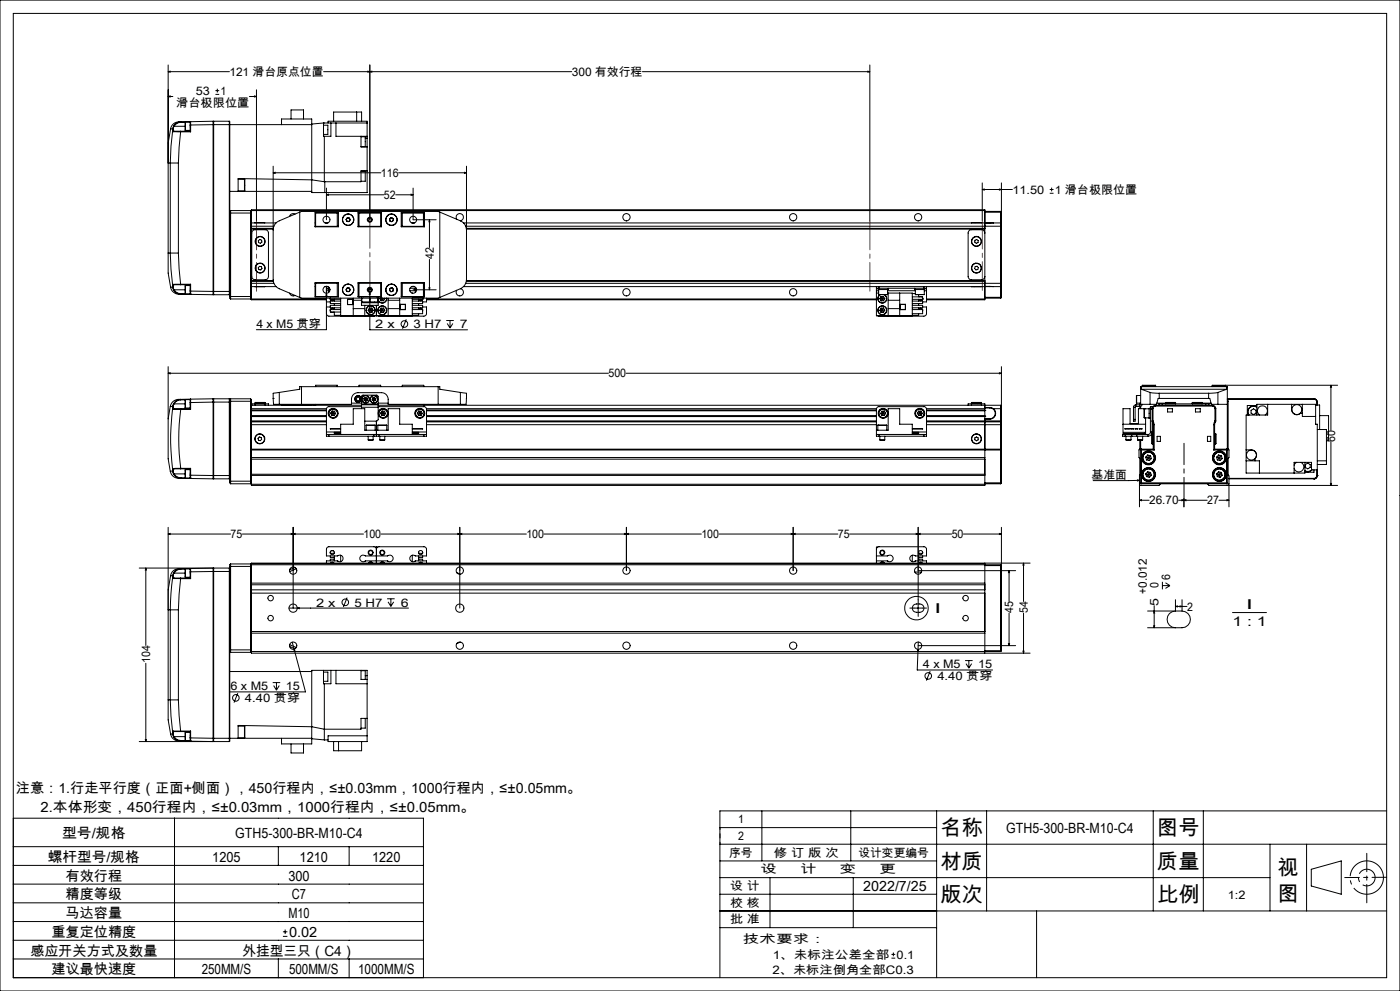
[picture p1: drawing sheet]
<svg xmlns="http://www.w3.org/2000/svg" width="420mm" height="297mm" viewBox="0 0 420 297" stroke-linecap="round" stroke-linejoin="round" font-family="sans-serif">
<g fill="none" stroke="#000" stroke-width=".3">
<path d="M0 0h420v297h-420zM4 4h412v289h-412zM50.4 19.5v56.3M110.9 19.5v46.4M260.9 19.5v46.8M50.4 21.5l.6-.2v.3zM50.4 28.9l.6-.2v.4zM50.4 21.5h18.4M50.4 28.9h1.5M51.2 38.6l-.8 4.3v6h.7M51.2 38.6l.6 .1M51.8 39.2l-.5 4.6-.2 5.1"/>
<path d="M51.8 39.2l.3 .3M51.8 38.7v.5M51.9 39.1l.3 .2M51.9 39.1l-.1 .1M51.9 38.6v.5M51.9 38.6l-.1 .1M52.1 39.5h2.1M52.1 37.8l-.3 .9M52.1 37.8h.1M52.2 39.3h2M52.2 39.3l-.1 .2M52.2 37.8l-.3 .8"/>
<path d="M52.2 37.8h3.3M54.2 39.5l-.7 9.4M54.2 39.5h3M54.2 36.5h-.2a2.61 2.61 0 0 0-2.8 2.1M54.2 39.3v.2M54.2 36.5l-1.2 .4-.9 .9M54.2 36.5v.2M54.2 36.7l-.8 .1-1.2 1M54.2 39.3h2.8M54.2 36.7h1.4M55.6 36.6v2.5M55.6 36.6h1.4"/>
<path d="M55.6 39.1h1.4M57 37.5h.2M57 36.6v.9M57 39.3l.2 .2M57 37.5v1.8M57 36.6h.1M57.2 36.5v1M57.2 36.5l6.7-.2v1.1M57.2 36.5l-.2 .1M57.2 37.5v2M57.2 36.5h-3M63.9 37.4v49.9"/>
<path d="M63.9 37.4l-6.7 .1M63.9 37.4h29.6M64.1 36.3v52M64.1 36.3h4.7M64.1 36.3l-.2 .2M64.6 28.3h1.2M64.6 27.2h1.2M65.2 26.6v1.1M68.8 36.3v52M68.8 36.3l.1 51M74.8 28.9h2.1M76.3 28.7l.6 .2-.6 .2z"/>
<path d="M76.9 26.9v39.4M84.5 37.4v-1.7h9v22h16.6v-13.7M87.3 35.7v-2.8h3.8v2.8M97 37.5h1.4v2.8h-1.4M97 36.9v3.9h2.3v-3.9M97 36.9h13.1M97 36.9l-3.5 .3M97.1 21.5h74.4M98.4 36.9v-.6h11.7v5.1M100.1 36.3v-2.7h8.4v2.7M100.8 36.9v3.9h9.3M107 33.6v2.7"/>
<path d="M110.3 21.3l.6 .2-.6 .1zM110.9 21.5l.6-.2v.3zM192.7 21.5h68.2M260.3 21.3l.6 .2-.6 .1zM51.1 48.9h2.4M51.1 48.9v26.9M53.5 48.9v26.9M68.9 57.4h24.6M71.4 57.2h1.9M71.4 53.7h1.9M73.3 53.7v3.5M82 51.8l.6-.2v.4z"/>
<path d="M82 49.8v33.9a3 3 0 0 0 1.8 2.8l6.1 2.6M82 51.8h32.3M97.3 40.8v13.7M97.3 54.5l-3.8-.6-22.1-.4v3.9M97.4 54.5v3.2M97.9 58.4l.6-.2v.3zM97.9 56.4v9.5M97.9 58.4h17.2M108.3 41h1.3v3M108.3 51.3h1.3v3h-1.3M108.3 40.8v3.2h1.8M109.6 41.4h.5"/>
<path d="M110.1 41.4v2.6M110.1 51.2h-1.8v3.3h-11M118.7 58.4h5.2M119.6 51.8h20.3M123.3 58.2l.6 .2-.6 .1zM123.9 56.4v9.5h6.9M139.3 51.6l.6 .2-.6 .2zM139.9 49.8v34.5a2.98 2.98 0 0 1-1.8 2.2l-6.2 2.6M294.7 56.8l.6-.1v.3zM294.7 56.8h9M294.7 54.8v11.2M299.8 56.7l.6 .1-.6 .2z"/>
<path d="M300.4 54.8v12.3M314.9 57.9h1.2M314.9 56.8h1.2M315.5 56.2v1.2M50.4 75.8v6l.8 4.3M50.4 75.8h.7M51.1 75.8l.7 9.7M51.1 75.8h2.4M53.5 75.8l.7 9.4M68.9 63.8h6.5M69.2 63.1v26.5M69.2 63.1h6"/>
<path d="M69.2 63.1l-.3 .3M75.2 63.1v26.5M75.2 63.1l.2 .3M75.4 63.1v-.2h220.1v.2M75.4 63.4v.4M75.4 63.1v.3M75.4 63.8v25.1M75.4 66.8h7.4M75.4 68.5h6.6M75.4 68.6h6.6M75.4 63.1h220.1M75.4 67.8h6.8"/>
<path d="M75.4 68.4h6.6M75.7 69.3l.6-.4h3.3a.96 .96 0 0 1 .9 .9v13.1a.96 .96 0 0 1-.9 1h-3a1.02 1.02 0 0 1-1.1-1v-13.1zM76.4 66.8h3M77.5 72.1l.5-.3 .5 .2 .1 .6-.5 .3-.5-.2zM77.8 79.8l.6 .1 .2 .5-.4 .5-.5-.1-.2-.5zM88.5 64.2a1.12 1.12 0 0 0-1.6 .7M89.9 63.6l-6.1 2.6a2.94 2.94 0 0 0-1.8 2.7M89.9 63.6v25.5M89.9 63.6l.6-.2h40.9l.5 .2M94.5 66.8h.2M94.5 63.7h7v4.3h-7zM94.5 67.8h7"/>
<path d="M97.5 66.8h.9M101.2 63.8v4M101.5 63.8h-6.8v4.2M103.9 65.8l.2 .5M104.1 66.3l.6 .1M104.2 65.3l-.3 .5M104.2 65.3l.5 .1M104.7 65.4l.3 .5M105 65.9l-.3 .5M107.4 63.7h7v4.3h-7zM107.4 67.8h7M107.4 63.8h7"/>
<path d="M107.7 63.8v4M107.8 63.7l.1 .1M114.2 63.8v4M116.9 65.6l.1 .6M117 66.2l.5 .2M117.3 65.3l.6 .2M117.3 65.3l-.4 .3M117.9 65.5l.1 .5M118 66l-.5 .4M120.4 63.8h6.8v4.2M120.4 63.7h7v4.3h-7zM120.7 63.8v4"/>
<path d="M123.5 66.8h.9M127 63.8v4M127.2 66.8h.2M127.4 67.8h-7M128.8 65.9v8.3M128.8 77.7v9.2M128.8 65.9l.2 .6h-.3zM131.9 63.6v25.5M131.9 63.6l6.2 2.6M137 65.7a1.09 1.09 0 0 1 .4-1.6 1.09 1.09 0 0 1 1.6 .7 1.09 1.09 0 0 1-.9 1.4M138.1 66.2a2.94 2.94 0 0 1 1.8 2.7M139 66.8h157.9"/>
<path d="M139.7 67.8h160.5M139.9 68.5h155.6M139.9 68.6h155.6M139.9 68.4h155.6M291.4 66.8h3M292.5 72l.5-.2 .5 .3-.1 .6-.5 .2-.5-.3zM292.6 79.9l.5-.1 .4 .4-.2 .6-.5 .1-.4-.4zM295.5 69.8a1.02 1.02 0 0 0-1.1-.9h-3a.96 .96 0 0 0-1 .9v13.1a.96 .96 0 0 0 1 1h3a1.02 1.02 0 0 0 1.1-1M295.5 66.8v1M295.5 63.1v3.7M295.5 67.8v17.1M295.5 63.4h4.7"/>
<path d="M295.5 63.6h4.7M296.9 66.8h1.1M296.9 66.8h.1M298 66.8h-1.1M298 66.8h2.2M300.2 66.8v1M300.2 66.8l.2 .3M300.2 67.8h.2M300.2 63.4v.2M300.2 63.4l.2 .1-.2 .1M300.2 63.6v3.2M300.2 67.8v17.1"/>
<path d="M300.4 67.1v.7M300.4 67.8v17.1M51.2 86.1a2.69 2.69 0 0 0 3 2.1M51.8 85.5l.1 .1M51.8 85.5v.5M51.8 86l.1 .1M51.8 86l.3 .9M51.8 86l-.6 .1M51.9 86.1l.3 .8M51.9 85.6v.5M52.1 85.2l-.3 .3M52.1 85.2l.1 .1"/>
<path d="M52.1 86.9a2.56 2.56 0 0 0 2.1 1.3M52.2 85.3h2M52.2 85.3l-.3 .3M52.2 86.9h-.1M52.2 86.9l.5 .6 1.5 .5M52.2 86.9h3.3M54.2 85.2h-2.1M54.2 85.2v.1M54.2 85.2h3M54.2 88v.2M54.2 85.3h2.8M54.2 88.2h3"/>
<path d="M54.2 88h1.4M55.6 85.6v2.5M55.6 85.6h1.4M55.6 88.1h1.4M57 87.2h.2M57 88.1l.2 .1M57 87.2v.9M57 88.1h.1M57 85.3v1.9M57.2 87.2v1M57.2 85.2l-.2 .1M57.2 85.2v2"/>
<path d="M57.2 87.2l6.7 .1M63.9 87.3v1l-6.7-.1M63.9 87.3h5M63.9 88.2l.2 .1M64.1 88.3h4.7M68.9 87.3v1.6M68.9 88.9v.5l.3 .2M68.9 88.2l-.1 .1M68.9 88.9h6.5M69.2 89.6h6M75.4 89.6v.2h22.5M75.4 88.9v.5"/>
<path d="M75.4 89.4v.2M75.4 84.1h6.6M75.4 85.9h7.4M75.4 84.9h6.8M75.4 89.4l-.2 .2M75.4 89.6h22.5M75.4 84.2h6.6M76.4 85.9h3M86.9 87.8a1.12 1.12 0 0 0 1.6 .7M89.9 89.1l.6 .3h40.9l.5-.3M94.5 85.9h.2M94.5 84.7h7v4.3h-7z"/>
<path d="M94.5 84.9h.2M94.7 84.7v4.2h6.8M94.7 84.8h6.8M97.5 85.9h.9M97.9 94l.2 .5 .6 .3 13.9-.2M97.9 90.5h1.2M97.9 92h1.2M97.9 87.9l.2 .6h-.3zM97.9 85.8v13h-21M98.4 86.4v.4h.6M98.6 86.8v.9M98.7 86.4h-.8v.7h.7"/>
<path d="M98.7 86.1v.3M98.7 86.4h.2M99.1 89.6h.1M99.1 89.7a.61 .61 0 0 0 .6 .4 .61 .61 0 0 0 .6-.4v.5M99.1 88.9v.1M99.1 89.4v.3zM99.1 92.8v.7h3.1M99.1 89.7h3.1M99.1 92.8h3.1M99.1 92.8v.4M99.2 89.8h1M99.3 93.5h.7"/>
<path d="M100.3 92.2v.6a.61 .61 0 0 0-.6-.4 .61 .61 0 0 0-.6 .4M100.3 91v.5M100.3 93.5v1h1.9M101.2 84.8v4.1M102.2 89.4v5.2h21.5v-5.2M102.2 90.2h-3.1v.8h3.1M102.2 91.5h-3.1v.7h3.1M103.9 86.9l.3 .4M104.1 86.4l-.2 .5M104.2 87.3h.5M104.2 89.7h1.6v1.6h-1.6zM104.3 89.7h1.5"/>
<path d="M104.7 86.3l.3 .5M104.7 86.3l-.6 .1M105 86.8l-.3 .5M106 89.4v5.2M106 90h2.4M106 92.5h3.4M107.4 84.7h7v4.3h-7zM107.4 88.9h7M107.4 84.8h7M107.7 84.8v4.1M107.9 88.9l-.1 .1M108.4 89.4v.2"/>
<path d="M108.4 90.7v.8h5.1v-.8M108.4 88.9v.1M108.4 89.6v1.1M108.4 90.7h5.1M108.4 89.6h.1M108.5 90.6h2.3M108.5 89.4v1.2M108.9 88.9v.1M109.4 91.5v3.1M110.5 86.8h.9M110.5 93l.3 .7M110.5 93h1.4"/>
<path d="M110.7 86.4h.5M110.8 92.4h.7M110.8 92.4l-.3 .6M110.8 93.7h.7M110.8 92.4l.4 .6M110.8 89.4v1.2M110.8 89.6h.3M110.9 87.6l.2 .6h-.3zM110.9 86.1v12.7h29.4M111.1 90.6h2.2M111.1 89.4v1.2M111.2 93l.3 .7"/>
<path d="M111.2 93l-.4 .7M111.5 92.4l.4 .6M111.5 92.4l-.3 .6M111.9 93l-.4 .7M112.9 88.9v.1M112.9 91.5v3.1M113.3 89.4v1.2M113.3 89.6h.2M113.5 89.4v.2M113.5 89.8a1.32 1.32 0 0 0 1.5 1 1.32 1.32 0 0 0 1-1.4 1.34 1.34 0 0 1-1 1.4 1.34 1.34 0 0 1-1.5-.8M113.5 88.9h.1M113.5 89.6v1.1"/>
<path d="M113.9 89.5l.4 .6M113.9 89.5h1.5M113.9 93h1.5M113.9 93l.4 .7M114 89.4l-.1 .1M114.2 84.8v4.1M114.2 89h.2M114.3 90.1h.8M114.3 92.4h.8M114.3 93.7h.8M114.3 92.4l-.4 .6M114.3 92.4l.4 .6"/>
<path d="M114.6 89.4l.1 .1M114.7 89.5l.4 .6M114.7 89.5l-.4 .6M114.7 93l-.4 .7M114.7 93l.4 .7M114.8 89.4l-.1 .1M115.1 92.4l.3 .6M115.1 92.4l-.4 .6M115.4 89.4v.1M115.4 89.5l-.3 .6M115.4 93l-.3 .7M116.5 89.4v5.2"/>
<path d="M116.5 90h3.4M116.5 92.5h3.4M116.9 87l.4 .4M117.1 86.4l-.2 .6M117.6 86.3l.4 .4M117.6 86.3l-.5 .1M117.8 87.3l-.5 .1M118 86.7l-.2 .6M119.9 89.4v5.2M120.1 91.2h1.5v1.6h-1.5zM120.1 91.3h1.5v1.4M120.4 84.7h7v4.3h-7z"/>
<path d="M120.4 84.8h6.8M120.7 84.8v4.1M121.9 95.7l-1.1 2.8M122.9 87.1h1.7M123 86.4h1.9M123.5 85.9h.9M123.6 87.8l.1 .1M123.7 88.9v.1M123.7 90.2h3.1v.8h-3.1M123.7 91.5h3.1v.7h-3.1M123.7 89.7h3.1M123.7 92.8h3.1"/>
<path d="M123.9 86.9h6.9M124.4 86.4v.4h.6M124.6 86.8v.9M125.6 92.2v.6a.64 .64 0 0 1 .6-.4 .64 .64 0 0 1 .6 .4M125.6 88.9v.1M125.6 91v.5M125.6 94v.5h-1.9M125.7 89.8h1M125.8 89h.7M126.8 89h.1M126.8 89.7a.64 .64 0 0 1-.6 .4 .64 .64 0 0 1-.6-.4v.5M126.8 89.4v.3z"/>
<path d="M126.8 92.8v.4M126.8 92h1.2l-.1 2.3-.7 .5-13.9-.2M126.8 89.6h.1M126.8 92.8v1.2h-3.1M127 84.8v4.1M127.2 86.8h.2M127.2 88.3h.1M127.2 86.4h.2M127.2 85.9h.2M127.2 84.7v4.2h-6.8M127.2 84.9h.2M127.3 86.8v1.5"/>
<path d="M127.3 87.1h.1M128 89.4v1.1h-1.2M128 89.8h134.9M128 89.6h134.9M128.7 86.3h.3l-.2 .6zM133.9 96.1h2.2M134.2 96.9l.8 1.4M135 96.1v2.2M135.9 96.9l-.9 1.4M138.1 86.5a1.1 1.1 0 0 1 .9 1.4 1.1 1.1 0 0 1-1.5 .7 1.1 1.1 0 0 1-.5-1.6M139 85.9h124M139.7 84.9h160.5"/>
<path d="M139.9 84.1h155.6M139.9 84.2h155.6M262.9 86.4h.8M262.9 86.4v.7M262.9 87.1v7.5h10.8v-6.8h-7.4M262.9 85.9v.5M262.9 87.8h.7M262.9 87.1h.7M263 85.9h.7M263.5 86.4v.4h3v-.4M263.6 88.3h.1M263.6 86.8v1.5"/>
<path d="M263.6 88.3h2.6M263.7 85.9v.5M263.7 85.9h13.5M263.7 86.4h13.5M263.9 89.5h1.5M263.9 89.5l.4 .7M263.9 93l.4 .7M264.1 88.3a1.35 1.35 0 0 0-.5 2 1.35 1.35 0 0 0 2.1 0 1.35 1.35 0 0 0-.4-2M264.2 88.3a1.3 1.3 0 0 0-.5 2 1.3 1.3 0 0 0 2 0 1.3 1.3 0 0 0-.5-2M264.3 88.9l-.4 .6M264.3 88.9l.8 1.2M264.3 92.4l-.4 .6"/>
<path d="M264.3 92.4l.8 1.2M265 88.8l-.7 .1M265 88.8l.4 .7M265 88.8l-.7 1.4M265 92.3l-.7 .1M265 92.3l.4 .7M265 92.3l-.7 1.4M265.1 90.1l-.8 .1M265.1 93.6l-.8 .1M265.4 89.5l-.3 .6M265.4 93l-.3 .6M265.4 93h-1.5"/>
<path d="M266.2 88.3h.1M266.3 86.8v1.5M266.3 87.1h8.3M266.5 87.8v6.8M266.5 90h3.4M266.5 92.5h3.4M269.9 87.8v6.8M270.1 91.2h1.5v1.6h-1.5zM270.1 91.3h1.5v1.4M273.7 89h3.1v.7M273.7 90.2h3.1v.8h-3.1M273.7 91.5h3.1v.7h-3.1"/>
<path d="M273.7 89.7h3.1M273.7 92.8h3.1M273.7 88h.9M274.4 86.4v.4h3v-.4M274.6 88.3h.1M274.6 88.3h2.7M274.6 86.8v1.5M274.6 88.3h2.6M275.6 92.2v.6a.64 .64 0 0 1 .6-.4 .64 .64 0 0 1 .6 .4M275.6 88.3v.7M275.6 91v.5M275.6 94v.5h-1.9"/>
<path d="M275.7 89.8h1M275.9 89h.6M276.8 89.7a.64 .64 0 0 1-.6 .4 .64 .64 0 0 1-.6-.4v.5M276.8 89.3v.4M276.8 92.8v.4M276.8 92h1.2l-.1 2.3-.7 .5-13.9-.2M276.8 89.6h.1M276.8 92.8v1.2h-3.1M277.2 86.4h.8M277.2 85.9h.7M277.2 85.9v.5M277.2 88.3h.1"/>
<path d="M277.3 86.8v1.5M277.3 87.1h.7M277.9 85.9h19M278 86.4v.7M278 85.9v.5M278 87.1v3.4h-1.2M278 89.6h17.5M291.4 85.9h3M295.5 84.9v4.7M295.5 89.6v.2h-17.5M295.5 84.9v.9h1.4M295.5 89.4h4.7"/>
<path d="M295.5 89.1h4.7M296.9 85.8l1.1 .1M296.9 85.9h1.1M296.9 85.8v.1M298 85.9h2.2M300.2 84.9h.2M300.2 84.9v1M300.2 89.1h.2M300.2 89.1v.3M300.2 85.9v3.2M300.4 84.9v.8M300.4 85.7l-.2 .2"/>
<path d="M300.4 89.1l-.2 .3M300.4 85.7v3.4M50.4 111.9l.6-.2v.3zM50.4 109.9v15.6M50.4 111.9h132.1M54.2 119.7a2.64 2.64 0 0 0-3.1 2.1M54.2 119.7a2.55 2.55 0 0 0-2.1 1.3M54.2 119.7v.1M54.2 119.8l-1.5 .6-.5 .6M54.2 119.8h1.4M55.6 119.8v2.5M55.6 119.8h1.4"/>
<path d="M57 119.8v.8M57 119.8h.1M57.2 119.6l6.7-.1v1M57.2 119.6v1M57.2 119.6l-.2 .2M57.2 119.6l-3 .1M64.1 119.5v24M64.1 119.5l-.2 .2M64.1 119.5h4.7M68.8 119.5l.1 .3M68.8 119.5v24M68.9 119.8v.5"/>
<path d="M69.2 119.5v25.5M69.2 119.5h6M69.2 119.5l-.3 .3M75.2 119.5v25.5M75.2 119.5l.2 .3v.5M82 119.4l.1 1.8h1.7M82 119.4h.1M83.8 117.6l-1.8 .3v1.5M83.8 117.6l6.1-.9v-.8h42v.8l6.2 .9M83.8 117.6v3.6M90.5 115.9v5.3M94.7 115.9v-.4h6.5v.4"/>
<path d="M107.7 115.9v-.4h6.5v.4M109.1 119.5l.2 .5M109.1 119.5l.6 .2M109.6 119.1l-.5 .4M109.6 119.1l.5 .2M109.6 119.1l.2 1.1M109.7 119.7l.5 .2M109.7 119.7l-.4 .3M110.1 119.3l.1 .6M110.1 119.3l-.4 .4M110.2 119.9l-.4 .3M111.7 119.9l.4 .3"/>
<path d="M111.8 119.3l-.1 .6M111.8 119.3l.4 .4M112.2 119.7l.4 .3M112.2 119.7l-.5 .2M112.3 119.1l.4 .4M112.3 119.1l-.5 .2M112.3 119.1l-.2 1.1M112.7 119.5l-.1 .5M112.7 119.5l-.5 .2M120.7 115.9v-.4h6.3l.2 .4M131.4 115.9v5.3M138.1 117.6l1.8 .3-.1 3.3h-1.7"/>
<path d="M138.1 117.6v3.6M187.9 111.9h112.5M299.8 111.7l.6 .2-.6 .1zM300.4 109.9v16.2M340.9 118.6l.1 2.2M340.9 118.6h.1M341 118.5l-.1 .1M341 118.5v2.3M341 118.5h1.2M342.4 116.7h25.6M342.4 116.7l2.6 .9M342.4 115.9v.8"/>
<path d="M342.7 115.9v-.4h4v.4M342.7 115.6h4M345 117.6l2.8 .3M345 117.6v3.6M347.8 119.4h-.3l-.6 1.8h-1.9M347.8 117.9h14.8M347.8 119.4h14.8M347.8 117.9v1.5M362.6 119.4h.3l.5 1.8h2M362.6 117.9v1.5M363.7 115.6h4M365.4 117.6l-2.8 .3"/>
<path d="M365.4 117.6v3.6M367.7 115.5v.4M368 116.7l-2.6 .9M368 115.9v.8M368.2 119.7l.2 .6M368.2 119.5h26M368.2 119.7h26M394.2 119.5a.96 .96 0 0 1 1 1M394.2 119.7a.84 .84 0 0 1 .8 .8M394.2 119.5v.2M399.3 115.5l.2 .6h-.4zM399.3 115.5v13.5"/>
<path d="M401.3 115.5h-37.6v.4M50.4 125.5v12l.7 3.8M51.1 121.8l.7 .1M51.1 121.8l-.7 3.7M51.8 122.4a69.6 69.6 0 0 0 0 18.2M51.8 122.4l.3 .3M51.8 121.9v.5M51.9 122.3l.3 .2M51.9 122.3l-.1 .1M51.9 121.8v.5M51.9 121.8l-.1 .1M52.1 122.7h2.1"/>
<path d="M52.1 121l-.3 .9M52.1 121h.1M52.2 122.5h2M52.2 122.5l-.1 .2M52.2 121l-.3 .8M52.2 121h3.3M54.2 122.7a65.7 65.7 0 0 0 0 17.7M54.2 122.5v.2M54.2 122.7h3M54.2 122.5h2.8M55.6 122.3h1.4M57 120.6h.2"/>
<path d="M57 122.5l.2 .2M57 120.6v1.9M57.2 120.6v2.1M63.9 120.5l-6.7 .1M63.9 120.5v22M63.9 120.5h5M68.9 120.3h6.5M68.9 120.3v23.9M75.4 134.6v.3M75.4 134.9h224.8M75.4 137.1h220.1M75.4 120.3v14.3"/>
<path d="M75.4 137.6h220.1M75.4 134.6h224.8M75.4 121.5h33M75.4 123h22.5M75.4 124.7h22.5M75.4 123.1h22.5M75.4 124.6h22.5M75.4 122.5h22.6M75.4 126.1h22.5M75.4 126.4h22.5M75.4 127.3h22.5M75.4 122.9h22.5"/>
<path d="M75.4 124.8h22.5M75.5 121.5v-.5h5v.5M76.6 120.7h3M76.6 120.7v.8M76.6 121h2.8M77.8 130.9l.6 .2 .1 .6-.4 .4-.6-.2-.1-.5zM79.6 120.7v.8M83.8 121.2h21.6a3.4 3.4 0 0 1 .6-3l1.4-.5h7a1.99 1.99 0 0 1 2.1 2v1.5h21.6M84.5 121.5h9M94.7 121.2v.2l-.6 .1M97.9 130.2h.8M97.9 130.2v.5h.8"/>
<path d="M97.9 129.5v.7M97.9 129.5h4.3M98.7 130.2h13.5M98.7 130.7h13.5M98.7 130.2v.5M99.2 123.8l.3 .7M99.2 123.8l.7 .1M99.5 124.5l.8 .1M99.6 123.2l.8 .1M99.6 123.2l-.4 .6M99.6 123.2l.3 .7M99.9 123.9h.8"/>
<path d="M99.9 123.9l-.4 .6M99.9 123.9l.4 .7M100.4 123.3l.3 .6M100.4 123.3l-.5 .6M100.7 123.9l-.4 .7M102.2 130.2v-3.1h3.8v-4.6h3.4v6.4h7.1v-6.4h3.4v4.6h3.8v3.1M102.2 129.6h-1.9v.3h1.9M102.2 128.4h-3.1l3.1 .2M105.4 120.8h3M108.4 121.3v.8M108.4 121.1v.2M108.4 121.1v-2.3l.4-.4 4.4 .1 .3 .4v2.2"/>
<path d="M108.4 121.9l-10.1 .1-.4 .6v6.9M108.4 121.1h5.1M108.4 121.3h5.1M108.4 122.1h5.1M108.4 122.1v.4M109.3 120l.5 .2M109.4 126.2h3.5M109.9 127.4h.1M109.9 127.5v1.4M109.9 127.4h2.6M110.5 131.8h1.4M110.5 130.7v1.1"/>
<path d="M111.9 130.7v1.1M112.2 130.2h1.5M112.2 130.7h.7M112.2 130.2v.5M112.5 127.5h.1M112.5 127.5v1.4M112.6 120l-.5 .2M112.9 130.7h.8M112.9 126.2v4.5M113.3 127.5h2.7M113.3 127.5v1.4M113.5 121.3v.8"/>
<path d="M113.5 122.1v3.6l-.6 .5M113.5 121.1v.2M113.5 121.9l14.1 .1 .4 .6v6.9M113.5 121.5h186.7M113.5 120.8h3M113.7 130.2h13.5M113.7 130.7h13.5M113.7 130.2v.5M113.9 131.8h1.5M113.9 130.7v1.1M114.2 123.8l.3 .7M114.2 123.8l.7 .1"/>
<path d="M114.5 124.5l.8 .1M114.6 123.2l.8 .1M114.6 123.2l-.4 .6M114.6 123.2l.3 .7M114.9 123.9h.8M114.9 123.9l.4 .7M114.9 123.9l-.4 .6M115.4 123.3l.3 .6M115.4 123.3l-.5 .6M115.4 130.7v1.1M115.7 123.9l-.4 .7M116 127.4l-2.7 .1"/>
<path d="M116 127.5h.1M116 127.5v1.4M123.7 129.6h1.9v.3h-1.9M123.7 128.4h3.1l-3.1 .2M123.7 129.5h4.3M125.2 123.8l.3 .7M125.2 123.8l.7 .1M125.5 124.5l.8 .1M125.6 123.2l.8 .1M125.6 123.2l-.4 .6M125.6 123.2l.3 .7M125.9 123.9h.8"/>
<path d="M125.9 123.9l-.4 .6M125.9 123.9l.4 .7M126.4 123.3l.3 .6M126.4 123.3l-.5 .6M126.7 123.9l-.4 .7M127.2 130.2h.8M127.2 121.2v.3M127.2 130.2v.5M127.9 122.5h135.1M128 130.2v.5h-.8M128 129.5v.7M128 123h134.9"/>
<path d="M128 124.7h134.9M128 123.1h134.9M128 124.6h134.9M128 126.1h134.9M128 126.4h134.9M128 127.3h134.9M128 122.9h134.9M128 124.8h134.9M262.9 130.2h.8M262.9 128.9h3.6v-6.4h3.4v4.6h3.8v3.1M263.3 127.5h.1M263.3 127.5h2.7"/>
<path d="M263.3 127.5v1.4M263.7 130.2h13.5M263.7 130.2v.5M263.7 130.7h13.5M263.9 131.8h1.5M263.9 130.7v1.1M264.2 123.9l.4 .6M264.5 123.3l-.3 .6M264.5 123.3l.4 .6M264.9 123.9h-.7M264.9 123.9l.5 .6M265.3 123.2l-.8 .1"/>
<path d="M265.3 123.2l.4 .6M265.3 123.2l-.7 1.3M265.4 124.5h-.8M265.4 130.7v1.1M265.7 123.8l-.3 .7M265.7 123.8l-.8 .1M266 127.4l-2.7 .1M266 127.5h.1M266 127.5v1.4M273.7 129.6h1.9v.3h-1.9M273.7 128.4h3.1l-3.1 .2M273.7 129.5h4.3"/>
<path d="M275.2 123.9l.4 .6M275.2 123.9h.7M275.6 124.5h.7M275.6 123.2h.7M275.6 123.2l-.4 .7M275.6 123.2l.3 .7M275.9 123.9h.8M275.9 123.9l-.3 .6M275.9 123.9l.4 .6M276.3 123.2l.4 .7M276.3 123.2l-.4 .7M276.7 123.9l-.4 .6"/>
<path d="M277.2 130.2h.8M277.2 130.2v.5M277.9 122.5h17.6M278 129.5v-6.9l-.4-.6-14.1-.1-.4 .3-.2 .4v8.1h.8M278 130.2v.5h-.8M278 129.5v.7M278 123h17.5M278 124.7h17.5M278 123.1h17.5M278 124.6h17.5M278 126.1h22.2M278 126.4h22.2"/>
<path d="M278 127.3h22.2M278 122.9h17.5M278 124.8h17.5M290.4 121.5v-.5h5.1v.5M291.4 120.7h3M291.4 120.7v.8M291.5 121h2.9M292.5 131.2l.4-.3 .5 .3v.6l-.5 .3-.4-.3zM294.4 120.7v.8M295.5 124.8v20.7h-220.1v-10.6M295.5 121.5v1M295.5 122.9v.1"/>
<path d="M295.5 124.7v.1M295.5 123h.1M295.5 124.7h.1M295.5 121.5v.7h1.4M295.5 122.2h1.4M295.5 122.5v.4M295.5 123v1.7M295.5 125.7h1.4M295.5 125.5h1.4M296.9 122.2l1.1 .3M296.9 122.2a1.62 1.62 0 0 1 1.7 1.7 1.62 1.62 0 0 1-1.7 1.6M296.9 122.2h.1"/>
<path d="M296.9 125.5v.2M298 122.5a1.77 1.77 0 0 1 .6 2 1.77 1.77 0 0 1-1.7 1.2M298 122.5h2.2M300.2 134.6l.2 .2-.2 .1M300.2 134.6v.3M300.2 121.5v1M300.2 121.5l.2 .1v.9h-.2M300.2 126.1v.3M300.2 126.1h.2M300.2 126.4v.9M300.2 127.3h.2M300.2 122.5v3.6"/>
<path d="M300.2 127.3v7.3M300.2 134.9v9.8M300.4 126.3l-.2 .1M300.4 126.1v.2M300.4 126.3v1M300.4 127.3v17.4M336.9 127.1h6.8M337 129.6h6.5v.3h-6.5zM337.5 128.4l1.3 .2zM337.5 130.2h-.7v.5h.7M337.5 130.2h6.9M337.5 130.7h2"/>
<path d="M337.5 130.2v.5M337.8 131.8h1.5M337.8 130.7v1.1M339.3 128.4l.7 .2zM339.3 130.7v1.1M339.5 130.7h1.5M339.5 130.2v.5M340 125.7v.5h.5v-.5M340 122.1h.5M340 125.7h.5M340 122.1v3.6M340.5 128.4l.8 .2z"/>
<path d="M340.5 122.1v3.6M340.8 121.8l-.3 .3M340.8 121.3l-.5 .2-.3 .6M340.8 121.3v.5M341 120.8h1.2M341 130.7h3.4M341 130.2v.5M341.3 131.8h1.5M341.3 130.7v1.1M341.8 128.4l.8 .2zM341.9 134.6l-.2 .2v2.3l.5 .5M341.9 134.6h4.1"/>
<path d="M341.9 120.8v1.7M341.9 131.9v2.7M341.9 137.4v5M342.2 121.1l-.2 .2h-1.2M342.2 134.9h.2M342.2 134.9l.2-.3v.3M342.2 121.8v.7M342.2 131.9v2.7M342.2 134.9v9.8M342.4 134.9h3.9M342.4 134.9v9.8M342.7 121.2l-.5 .6h-1.4"/>
<path d="M342.8 130.7v1.1M343.3 122.5h.1M343.3 122.6v2.6M343.3 122.5v2.7M343.3 122.5h1.4M343.3 125.2h1.4M343.7 122.5h-2.2v4.5h-2.5v-4.5h-2.1v7.7M343.7 125.2v5M343.7 137l.3 .8M343.7 137l1.7 .4M344 137.8l.8 .2M344.3 136.4l-.6 .6"/>
<path d="M344.3 136.4l.9 .2M344.3 136.4l.3 .8M344.4 130.2v.5M344.6 137.2l.2 .8M344.6 137.2l-.6 .6M345 121.2h-2.8v-5.3h26v18.7M345.1 122.4h-.4v3h.4M345.1 129.5l-.1 .4-.6 .3M345.1 122.6h.6M345.1 129.5h.6M345.1 122.6v6.9M345.2 136.6l.2 .8"/>
<path d="M345.2 136.6l-.6 .6M345.4 137.4l-.6 .6M345.7 130v3M345.7 122.5v-.6h-.6v.7M345.7 129.5a1.33 1.33 0 0 1-1.3 1.2M345.7 122.5h.2M345.7 130h.2M345.7 133h.2M345.7 122.5v7M345.7 126.4l.3 .9M345.9 130l.1 .1M345.9 126.1v.2"/>
<path d="M345.9 126.1h-.2v.3M345.9 130v3M345.9 122.5v3.6M345.9 126.3l.4 1M345.9 126.3l-.2 .1M346 133h-.1M346 134.6l.3 .3M346 127.3h.3M346 127.3v7.3M346.3 127.3v7.6M346.6 121.7l-.6 .4-.1 .4M346.6 121.5v.2"/>
<path d="M346.6 121.5a1.02 1.02 0 0 0-.9 1M346.6 121.5h17.1M346.6 121.7h17.1M347 120.8h2.7M347.1 130.8h1v1.5h-1zM348.7 121h-1v.5M348.7 121h13M348.7 121v.5M349.7 121h.1M349.7 120.7h3M349.7 121h3M349.7 120.7v.3"/>
<path d="M350.3 122.5h1.4v1h-1.4zM352.7 121h-.1M352.7 120.7v.3M357.7 121h.1M357.7 120.7h3M357.7 121h3M357.7 120.7v.3M358.6 122.5h1.5v1h-1.5zM360.7 121h-.1M360.7 120.8h2.6M360.7 120.7v.3M361.7 121h1v.5"/>
<path d="M361.7 121v.5M362.2 130.8h1v1.5h-1zM363.7 121.7l.6 .3 .2 .5M363.7 121.5v.2M363.7 121.5a1.02 1.02 0 0 1 1 1M364.1 127.3h.3M364.1 134.9h3.8M364.1 127.3v7.6M364.4 133h.1M364.4 134.6l-.3 .3M364.4 134.6h4M364.4 127.3v7.3"/>
<path d="M364.5 130l-.1 .1M364.5 126.3l-.4 1M364.5 126.3l.1 .1M364.5 130v3M364.5 130h.2M364.5 133h.2M364.5 126.1v.2M364.5 126.1h.2M364.5 122.5h.2M364.5 122.5v3.6M364.6 126.4l-.2 .9M364.7 130v3"/>
<path d="M364.7 126.1l-.1 .3M364.7 122.5v3.6M365 137l.2 .8M365 137l.8 .2M365.2 137.8l.8 .2M365.4 121.2h2.8M365.6 136.4l.8 .2M365.6 136.4l-.6 .6M365.6 136.4l.2 .8M365.8 137.2l.2 .8M365.8 137.2l.8 .2M366.4 136.6l.2 .8"/>
<path d="M366.4 136.6l-1.2 1.2M366.6 137.4l-.6 .6M367.9 134.9h.3M367.9 134.9v-.3l.3 .3M367.9 134.9v9.8M368.2 120.3h.2M368.2 134.9v9.8M368.4 134.6l.3 .2v2.3l-.5 .5M368.4 120.3v14.3M368.4 137.4v5M373.8 134.8h1.6a1.56 1.56 0 0 1 1.4 1 1.56 1.56 0 0 1-.3 1.7v.6M373.8 138.1h4v3.7"/>
<path d="M375.3 123l.8-.5 .7 .5v.8l-.7 .4-.8-.4zM377 122a1.75 1.75 0 0 0-2.2 .2 1.75 1.75 0 0 0-.2 2.2M377 122.1a1.65 1.65 0 0 0-2.1 .1 1.65 1.65 0 0 0-.2 2.2M377 124.4v-3.2h17.7v5.9h.5v15.4M377 121.5h-2.8v2.9M377.9 124.4a1.5 1.5 0 0 1-.3-2.3 1.5 1.5 0 0 1 2.3 0 1.5 1.5 0 0 1-.3 2.3M380.3 121.2v3.2h-6.5v17.4h17.7v-3.2M387.5 121.2a2.8 2.8 0 0 0 .6 2.8 1.52 1.52 0 0 0 2-.1h.6M389 138.6l-.8 .8M390.3 138.6a1.5 1.5 0 0 1 .4 2.4 1.5 1.5 0 0 1-2.5-.6M390.7 121.2v3.6h4M391.6 139.2l.7-.4 .8 .4v.9l-.8 .4-.7-.4z"/>
<path d="M394.7 121.4h1.2v7.3M395 120.5h.2M395 120.5v.9M395.2 120.5v.9M395.2 138.1h2.7M395.2 128.7h2.7v10.5h-2.7M395.9 124.6h2.7v7.5h-.7M399.3 132.5v13M50.4 158v51.8M51.1 141.3a2.64 2.64 0 0 0 3.1 2.1M51.8 140.6l.1 .2M51.8 140.6v.5"/>
<path d="M51.8 141.1l.1 .1M51.8 141.1l.3 1M51.8 141.1l-.7 .2M51.9 141.2l.3 .8M51.9 140.8v.4M52.1 140.4l-.3 .2M52.1 140.4l.1 .1M52.1 142.1a2.56 2.56 0 0 0 2.1 1.3M52.2 140.5h2M52.2 140.5l-.3 .3M52.2 142l-.1 .1M52.2 142l.5 .7 1.5 .5"/>
<path d="M52.2 142h3.3M54.2 143.4h3M54.2 140.4h-2.1M54.2 140.4v.1M54.2 143.2v.2M54.2 140.4h3M54.2 140.5h2.8M54.2 143.2h1.4M55.6 140.8v2.5M55.6 140.8h1.4M55.6 143.3h1.4M57 142.4v.9"/>
<path d="M57 142.4h.2M57 143.3l.2 .1M57 143.3h.1M57 140.5v1.9M57.2 142.4v1M57.2 140.4l-.2 .1M57.2 140.4v2M57.2 142.4l6.7 .1M63.9 142.5v1l-6.7-.1M63.9 142.5h5M63.9 143.4l.2 .1M64.1 143.5h4.7"/>
<path d="M68.9 144.2l.3 .8M68.9 143.4l-.1 .1M68.9 144.2h6.5M69.2 145h6M75.4 142.1h220.1M75.4 142.5h220.1M75.4 145.1h220.1M75.4 144.7l-.2 .3M87.3 159.9l.6 .2-.6 .1zM87.9 158v24.2M137.3 159.9l.6 .2-.6 .1zM137.9 158v24.2"/>
<path d="M187.3 159.9l.6 .2-.6 .1zM187.9 158v13M237.3 159.9l.6 .2-.6 .1zM237.9 158v13M274.8 159.9l.6 .2-.6 .1zM275.4 158v21.8M295.5 144.7h4.7M295.5 145h4.7M299.8 159.9l.6 .2-.6 .1zM300.2 144.7h.2M300.2 144.7v.3M300.4 158v37"/>
<path d="M300.4 144.7l-.2 .3M341.2 143.8l.6 .2-.6 .1zM341.8 144h-13.9M341.8 149.9l.6-.1v.3zM341.8 149.9h2.9M342.2 144.7l.2 .3M342.2 144.7h.2M342.2 142.1l-.4 .4v9.4M342.4 144.7v.3M342.4 144.7h25.5M342.4 145h25.5M343.7 142l.3 .8"/>
<path d="M343.7 142l1.7 .4M344 142.8l.8 .2M344.3 141.4l.9 .2M344.3 141.4l-.6 .6M344.3 141.4l.3 .8M344.6 142.2l-.6 .6M344.6 142.2l.2 .8M345.2 141.6l.2 .8M345.2 141.6l-.6 .6M345.4 142.4l-.6 .6M348.2 145l-.5 .5h-5.5l-.4-.4M353.6 149.9h8.6"/>
<path d="M354.6 149.8l.6 .1-.6 .2zM355.2 149.9l.6-.1v.3zM355.2 149.5v2.4M362.2 145l.5 .5h38.6M365 142l.2 .8M365 142l.8 .2M365.2 142.8l.8 .2M365.6 141.4l-.6 .6M365.6 141.4l.8 .2M365.6 141.4l.2 .8M365.7 149.9h3M365.8 142.2l.8 .2"/>
<path d="M365.8 142.2l.2 .8M366.4 141.6l.2 .8M366.4 141.6l-1.2 1.2M366.6 142.4l-.6 .6M367.9 144.7v.3M367.9 144.7h.3M368.1 149.8l.6 .1-.6 .2zM368.2 144.7l-.3 .3M368.2 142.1l.5 .5v9.3M368.7 143.5h25.5M368.7 145l-.5 .5M368.7 143.4h25.5"/>
<path d="M393.5 140.8a1.64 1.64 0 0 1-2 .3M393.6 140.8a1.66 1.66 0 0 1-2.1 .4M394.2 143.5h.1M394.2 140.8v.7h-2.7M394.2 143.4v.1M395 142.5a.84 .84 0 0 1-.8 .9M395 142.5h.2M395 140.8v1.7M395.2 142.5a.96 .96 0 0 1-1 1M395.2 142.5h.1M395.2 140.8h-1.7v-2.2h-5.3v3.2M399.1 144.9h.4l-.2 .6z"/>
<path d="M41.8 170.2h27M43.7 170.2v23.3M43.7 170.2l.2 .6h-.3zM50.4 160.1l.6-.2v.3zM50.4 160.1h18.8M51.2 172.5l-.8 4.3v6h.7M51.2 172.5l.6 .1M51.8 173.1l-.5 4.7-.2 5M51.8 173.1l.3 .3M51.8 172.6v.5M51.9 173l-.1 .1M51.9 173l.3 .2"/>
<path d="M51.9 172.5v.5M51.9 172.5l-.1 .1M52.1 173.4h2.1M52.1 171.7l-.3 .9M52.1 171.7l.1 .1M52.2 173.2h2M52.2 173.2l-.1 .2M52.2 171.8l-.3 .7M52.2 171.8h3.3M54.2 173.4l-.7 9.4M54.2 173.4h3M54.2 170.4h-.2a2.61 2.61 0 0 0-2.8 2.1"/>
<path d="M54.2 173.2v.2M54.2 170.4l-1.2 .4-.9 .9M54.2 170.4v.2M54.2 170.6l-.8 .1-1.2 1.1M54.2 173.2h2.8M54.2 170.6h1.4M55.6 170.5v2.5M55.6 170.5h1.4M55.6 173h1.4M57 171.4h.2M57 173.2l.2 .2M57 170.5v.9"/>
<path d="M57 171.4v1.8M57.2 170.4v1M57.2 170.4l6.7-.2v1.1M57.2 170.4l-.2 .1M57.2 171.4v2M57.2 170.4h-3M63.9 170.4l.2-.2v52l-.2-.1M63.9 171.3v50M63.9 171.3l-6.7 .1M63.9 171.3h5M68.8 170.2v52M68.8 170.2l.1 .2"/>
<path d="M68.9 169.8v25M68.9 169.8h6.5M69.2 169v26.5M69.2 169l-.3 .3v.5M69.2 169h6M72.7 160.1h36.3M75.2 169v26.5M75.2 169l.2 .3h224.8M75.4 177.7l220.1 .1M75.4 176.8h.1M75.4 174.8h220.1M75.4 175.3h220.1"/>
<path d="M75.4 168.9h220.1M75.4 176.8h220.1M87.9 160.1l.6-.2v.3zM88.5 170.1l-1.6 .7M88.9 170.5l-2 .8M97.9 168.8v-.7h3.3a1.03 1.03 0 0 0 1.4 0 1.03 1.03 0 0 0 0-1.5 1.03 1.03 0 0 0-1.4 0h-3.3v-2l.2-.5 .4-.2h13.8l.5 .3 .1 .4 .2-.4 .5-.3h13.7l.5 .3 .2 2.4h-3.3a1.03 1.03 0 0 0-1.5 0 1.03 1.03 0 0 0 0 1.5 1.03 1.03 0 0 0 1.5 0h3.3v.7M99.1 165.4v.4M99.1 166.6v.5h1.2M99.1 165.8h1.2M99.2 168.8l.5-.3 .5 .3M99.3 165.1h.7M100.3 165.4v.4"/>
<path d="M100.3 166.6v1.5M100.3 167.6h-1.2v.5M102.2 166.4v1.9M104.1 179.1l-1.1 2.8M108.4 166.5l7.8 .1a1.03 1.03 0 0 1 1.5 0 1.03 1.03 0 0 1 0 1.5 1.03 1.03 0 0 1-1.5 0h-6.6a1.01 1.01 0 0 1-1.4-.1 1.01 1.01 0 0 1 .2-1.5zM110.5 168.8l.2-.2a.72 .72 0 0 1 1.2 .2M110.7 168.8l.5-.3 .5 .3M112.6 164h.7M112.9 164v4.8M114 168.8l.2-.2a.72 .72 0 0 1 1.2 .2M114.2 168.8l.5-.3 .5 .3M114.3 160.1h43.6"/>
<path d="M116.1 179.5h2.3M117.3 179.5v2.2M123.7 166.4v1.9M125.6 165.4v.4M125.6 166.6v1.5M125.6 167.6h1.2v.5M125.6 165.8h1.2M125.7 168.8l.5-.3 .5 .3M126.8 165.4v.4M126.8 166.6v.5h-1.2M137 171.6l1.1 .5M137.9 160.1l.6-.2v.3z"/>
<path d="M163.2 160.1h47.2M187.9 160.1l.6-.2v.3zM237.9 160.1l.6-.2v.3zM251.4 160.1h-35.7M254.9 160.1h30.6M262.9 166.6h3.3a1.05 1.05 0 0 1 1.5 0 1.05 1.05 0 0 1 0 1.5 1.05 1.05 0 0 1-1.5 0h-3.3M262.9 164.6l.2-.4 .4-.3h13.8l.5 .3 .2 2.4h-3.3a1.03 1.03 0 0 0-1.5 0 1.03 1.03 0 0 0 0 1.5 1.03 1.03 0 0 0 1.5 0h3.3v.7M263.3 164h-.4v4.8M264 168.8l.2-.2a.72 .72 0 0 1 1.2 .2M264.2 168.8l.5-.3 .5 .3M273.7 166.4v1.9M274.4 171.4h2"/>
<path d="M275.4 160.1l.6-.2v.3zM275.4 171h29.3M275.6 165.4v.4M275.6 166.6v1.5M275.6 167.6h1.2v.5M275.6 165.8h1.2M275.7 168.8l.5-.3 .5 .3M276.8 165.4v.4M276.8 166.6v.5h-1.2M289 160.1h11.4M295.5 168.8v27M295.5 169.5h4.7"/>
<path d="M300.2 169.3l.2 .1-.2 .1M300.2 169.3v.2M300.2 169.5v25.5M302.7 171v9.3M302.7 171l.2 .6h-.4zM307.1 168.8v11.5M307.1 168.8l.1 .6h-.3zM309 168.8h-233.6v27h233.6M348.7 174.4v2.2M348.7 175.5h2.3M349.6 174.7l1.4 .8M351 175.5l-1.4 .9"/>
<path d="M352.6 179.7v3.4a2.5 2.5 0 0 0-2.5 2.5 2.5 2.5 0 0 0 2.5 2.5M354.6 179.7v3.4M43.7 198.8v23.4M51.1 182.8h2.4M51.1 182.8v27M53.5 182.8v27M68.9 195.3l-.1 26.9M68.9 194.8v.5M68.9 194.8h6.5M68.9 195.3l.3 .2M69.2 195.5h6M75.4 189.8h220.1"/>
<path d="M75.4 189.3h220.1M86.7 182.2h35.9M86.9 193.7l1.6 .7M86.9 193.2l2 .9M87.7 192.4l.5 2.2M88.2 194.6l.3 .5-.3 .1zM88.2 194.6l3.5 12.8h-22.7M89.2 182.2l.6-.1v.3zM116.4 180.4l.9 1.3M118.1 180.4l-.8 1.3M138.1 192.4l-1.1 .5M274 181.4a2.22 2.22 0 0 1 3.1 .4 1.25 1.25 0 0 1-1.2 1.7 1.75 1.75 0 0 1-2.1-.8l-.1-.5z"/>
<path d="M274.2 182.2h2.5M275.4 194.6l.1 .6h-.3zM275.4 194.6l-.2 6.2h22.6M275.4 181v2.5M275.4 193.5h29.3M275.5 192.4l-.1 2.2M289.5 198h2.3M289.8 198.9l.9 1.3M290.7 198v2.2M291.5 198.9l-.8 1.3M295.5 195h4.7M300.2 195v.3"/>
<path d="M300.2 195h.2M300.2 195.3h-224.8l-.2 .2M300.4 195l-.2 .3M302.5 192.9h.4l-.2 .6zM302.7 183.8v9.7M306.9 195.2h.3l-.1 .6zM307.1 183.8v12M344.3 183.1h10.3M346.1 187.5h.3l-.1 .6zM346.3 183.1l.1 .6h-.3zM346.3 181.5v6.6M352.6 181.7l.6-.1v.3z"/>
<path d="M352.6 181.7h3.5M354 181.6l.6 .1-.6 .2zM354.6 183.1a2.5 2.5 0 0 1 2.5 2.5 2.5 2.5 0 0 1-2.5 2.5h-10.3M369.7 183.6h10.2M50.4 209.8v6l.8 4.2M50.4 209.8h.7M51.1 209.8l.7 9.6M51.1 209.8h2.4M51.8 219.4l.1 .1M51.8 219.4v.5M51.8 219.9l.1 .1M51.8 219.9l.3 .9"/>
<path d="M51.8 219.9l-.6 .1M51.9 220l.3 .8M51.9 219.5v.5M52.1 219.1h2.1M52.1 219.1l-.3 .3M52.1 219.1l.1 .1M52.2 219.2h2M52.2 219.2l-.3 .3M53.5 209.8l.7 9.3M54.2 219.1v.1M54.2 219.1h3M54.2 219.2h2.8"/>
<path d="M55.6 219.5v2.5M55.6 219.5h1.4M57 219.2v2M57.2 219.1l-.2 .1M57.2 219.1v2.1M68.9 201.3h24.6M71.3 207.7l-1.1 2.9M71.4 217.6h1.9M73.3 217.6v3.6M81.8 204.6h2.3M82.1 205.5l.8 1.3M82.9 204.6v2.2"/>
<path d="M83.8 205.5l-.9 1.3M97 201.4h1.4v2.8h-1.4M97 200.9v4h2.3v-4M97.3 204.9v16.9M100.8 200.9v4h9.3M108.3 201h1.3v2.6M108.3 200.9v2.7h1.8M109.6 215.3v2.9h-1.3M109.6 202.5h.5M110.1 202.5v1.1M110.1 203.6v18.6h-11.7v-1.7h11.7M110.1 202.5v-1.6h-16.6v22.1h-9v-1.7"/>
<path d="M110.1 215.3h-1.8v3.2h-11l-3.8-.7-22.1-.4v3.9M279 201.2l-1.1 2.8M41.8 222.2h27M43.6 221.6h.3l-.2 .6zM51.2 220a2.69 2.69 0 0 0 3 2.1M52.1 220.8a2.56 2.56 0 0 0 2.1 1.3M52.2 220.8h-.1M52.2 220.8l.5 .6 1.5 .5M52.2 220.8h3.3M54.2 221.9v.2M54.2 222.1h3M54.2 221.9l1.4 .1"/>
<path d="M55.6 222h1.4M57 221.2v.8M57 221.2h.2M57 222l.2 .1M57 222h.1M57.2 221.2v.9M57.2 221.2l6.7 .1M63.9 221.3v.9l-6.7-.1M63.9 221.3h29.6M71.4 221.2h1.9M87.3 223v2.7h3.8v-2.7M93.5 221.4l3.8 .4"/>
<path d="M97.3 221.8h1.1M100.1 222.2v2.8h8.4v-2.8M101.6 222.2v2.8M4 245.2h123v47.8M4 253.7h123M4 259.4h123M52.4 245.2v47.8M83.5 253.7v5.7M104.7 253.7v5.7M216 253h200M216 248h65M216 258h65"/>
<path d="M228.6 243v15M255.2 243v15M281 243v50M296 243v30M346 243v30M361 243v30M381 253v20M392 253v20M416 243h-200v50M4 265h123M4 270.6h123M4 276.2h123"/>
<path d="M84.9 279.3h1.3M85.5 278.6v1.3M216 278h65M216 273h200M216 263h165M216 268h65M231 263v15M256 263v15M311 273v20M393.4 260.5l9-2.5v10l-9-2.5zM4 281.8h123M4 287.4h123"/>
<path d="M83.5 287.4v5.6M84.9 280.6h1.3M104.7 287.4v5.6M267.4 287.2h1.2M267.4 286h1.2M268 285.5v1.1"/>
<circle cx="78" cy="72.4" r="1.49"/>
<circle cx="78" cy="72.4" r="1.41"/>
<circle cx="97.9" cy="65.9" r="1.06"/>
<circle cx="104.4" cy="65.8" r="1.68"/>
<circle cx="104.4" cy="65.8" r="1.72"/>
<circle cx="110.9" cy="65.9" r=".75"/>
<circle cx="110.9" cy="65.9" r=".5"/>
<circle cx="117.4" cy="65.9" r="1.68"/>
<circle cx="117.4" cy="65.9" r="1.72"/>
<circle cx="123.9" cy="65.9" r="1.06"/>
<circle cx="187.9" cy="65.1" r="1.1"/>
<circle cx="237.9" cy="65.1" r="1.11"/>
<circle cx="275.4" cy="65.1" r="1.11"/>
<circle cx="292.9" cy="72.4" r="1.42"/>
<circle cx="292.9" cy="72.4" r="1.5"/>
<circle cx="78" cy="80.3" r="1.5"/>
<circle cx="78" cy="80.3" r="1.42"/>
<circle cx="97.9" cy="86.8" r="1.06"/>
<circle cx="104.4" cy="86.8" r="1.72"/>
<circle cx="104.4" cy="86.9" r="1.68"/>
<circle cx="110.9" cy="86.8" r=".75"/>
<circle cx="110.9" cy="86.9" r=".5"/>
<circle cx="111.2" cy="93" r="1.3"/>
<circle cx="114.7" cy="93" r="1.3"/>
<circle cx="114.7" cy="93" r="1.35"/>
<circle cx="117.4" cy="86.9" r="1.73"/>
<circle cx="117.4" cy="86.8" r="1.68"/>
<circle cx="121.3" cy="97.1" r=".99"/>
<circle cx="123.9" cy="86.8" r="1.06"/>
<circle cx="187.9" cy="87.6" r="1.09"/>
<circle cx="237.9" cy="87.6" r="1.1"/>
<circle cx="264.7" cy="93" r="1.3"/>
<circle cx="264.7" cy="93" r="1.35"/>
<circle cx="292.9" cy="80.3" r="1.5"/>
<circle cx="292.9" cy="80.3" r="1.42"/>
<circle cx="107.4" cy="119.6" r=".52"/>
<circle cx="107.4" cy="119.6" r=".83"/>
<circle cx="107.5" cy="119.6" r=".98"/>
<circle cx="109.7" cy="119.7" r="1.17"/>
<circle cx="109.7" cy="119.7" r="1.1"/>
<circle cx="112.2" cy="119.7" r="1.15"/>
<circle cx="112.2" cy="119.7" r="1.09"/>
<circle cx="77.9" cy="131.5" r="1.42"/>
<circle cx="78" cy="131.5" r="1.5"/>
<circle cx="99.9" cy="123.9" r="1.3"/>
<circle cx="99.9" cy="123.9" r="1.48"/>
<circle cx="114.9" cy="123.9" r="1.3"/>
<circle cx="115" cy="123.9" r="1.5"/>
<circle cx="125.9" cy="123.9" r="1.3"/>
<circle cx="125.9" cy="123.9" r="1.48"/>
<circle cx="125.9" cy="123.9" r="1.35"/>
<circle cx="264.9" cy="123.9" r="1.3"/>
<circle cx="264.9" cy="123.9" r="1.35"/>
<circle cx="265" cy="123.9" r="1.5"/>
<circle cx="275.9" cy="123.9" r="1.3"/>
<circle cx="275.9" cy="123.9" r="1.48"/>
<circle cx="275.9" cy="123.9" r="1.35"/>
<circle cx="292.9" cy="131.5" r="1.5"/>
<circle cx="292.9" cy="131.5" r="1.43"/>
<circle cx="344.5" cy="137.2" r="1.69"/>
<circle cx="344.6" cy="137.2" r="2.11"/>
<circle cx="344.6" cy="137.2" r="1.76"/>
<circle cx="344.6" cy="137.2" r="2"/>
<circle cx="365.8" cy="137.2" r="1.76"/>
<circle cx="365.8" cy="137.2" r="2"/>
<circle cx="365.8" cy="137.2" r="1.69"/>
<circle cx="365.8" cy="137.2" r="2.1"/>
<circle cx="375.4" cy="136.4" r="1.49"/>
<circle cx="389" cy="122.8" r="1.51"/>
<circle cx="344.6" cy="142.2" r="1.7"/>
<circle cx="344.6" cy="142.2" r="2.01"/>
<circle cx="344.6" cy="142.2" r="2.11"/>
<circle cx="344.6" cy="142.2" r="1.76"/>
<circle cx="365.8" cy="142.2" r="2.01"/>
<circle cx="365.8" cy="142.2" r="1.76"/>
<circle cx="365.8" cy="142.2" r="2.1"/>
<circle cx="365.8" cy="142.2" r="1.7"/>
<circle cx="81.2" cy="179.3" r=".82"/>
<circle cx="87.9" cy="171" r="1.1"/>
<circle cx="99.7" cy="165.6" r=".63"/>
<circle cx="111.2" cy="165.6" r=".75"/>
<circle cx="111.2" cy="165.6" r=".6"/>
<circle cx="114.7" cy="165.6" r=".75"/>
<circle cx="114.7" cy="165.6" r=".6"/>
<circle cx="126.2" cy="165.6" r=".63"/>
<circle cx="137.9" cy="171" r="1.1"/>
<circle cx="187.9" cy="171" r="1.11"/>
<circle cx="237.9" cy="171" r="1.1"/>
<circle cx="264.7" cy="165.6" r=".6"/>
<circle cx="264.7" cy="165.6" r=".74"/>
<circle cx="275.4" cy="171" r="1.1"/>
<circle cx="276.2" cy="165.6" r=".63"/>
<circle cx="289.7" cy="179.3" r=".83"/>
<circle cx="81.2" cy="185.3" r=".82"/>
<circle cx="87.9" cy="182.3" r="1.25"/>
<circle cx="88" cy="193.5" r="1.09"/>
<circle cx="103.6" cy="180.5" r=".98"/>
<circle cx="137.9" cy="182.3" r="1.25"/>
<circle cx="137.9" cy="193.5" r="1.09"/>
<circle cx="188" cy="193.5" r="1.1"/>
<circle cx="238" cy="193.5" r="1.09"/>
<circle cx="274.9" cy="182.3" r="3.5"/>
<circle cx="275.5" cy="193.5" r="1.09"/>
<circle cx="289.7" cy="185.3" r=".83"/>
<circle cx="70.8" cy="209.1" r=".99"/>
<circle cx="278.5" cy="202.6" r=".99"/>
</g>
<path d="M412.4 262.3a2.5 2.5 0 0 0-4.1-1.1 2.5 2.5 0 0 0 1 4.2 2.5 2.5 0 0 0 3.2-2.9l-.1-.2" fill="none" stroke="#000" stroke-width=".3" stroke-dasharray="30.5 1.3 1.3 1.3" stroke-dashoffset="24.5" stroke-linecap="butt"/>
<path d="M414.8 261.5a5 5 0 0 0-8.3-2 5 5 0 0 0 2.2 8.3 5 5 0 0 0 6.2-6l-.1-.3" fill="none" stroke="#000" stroke-width=".3" stroke-dasharray="30.5 1.3 1.3 1.3" stroke-dashoffset="16.7" stroke-linecap="butt"/>
<path d="M355.2 132.9v16.6" fill="none" stroke="#000" stroke-width=".3" stroke-dasharray="30.5 1.3 1.3 1.3" stroke-dashoffset="24.1"/>
<path d="M274.2 182.2h-1.2M275.5 181v-1.3M275.5 183.5v1.2M276.7 182.2h1.3" fill="none" stroke="#000" stroke-width=".3" stroke-dasharray="30.5 1.3 1.3 1.3"/>
<path d="M410 255.7v14.9" fill="none" stroke="#000" stroke-width=".3" stroke-dasharray="30.5 1.3 1.3 1.3" stroke-dashoffset="25"/>
<path d="M403.4 263l12.6-.1" fill="none" stroke="#000" stroke-width=".3" stroke-dasharray="30.5 1.3 1.3 1.3" stroke-dashoffset="26.1"/>
<path d="M216 248v5" fill="none" stroke="#000" stroke-width=".3" stroke-dasharray="30.5 1.3 1.3 1.3" stroke-dashoffset="29.9"/>
<path d="M77 87.3v-21M111 86.8v-21M261 87.3v-21M294.7 87v-21" fill="none" stroke="#f00" stroke-width=".3" stroke-dasharray="30.5 1.3 1.3 1.3" stroke-dashoffset="21.9"/>
<g fill="#000">
<path d="M341.2 143.8l.6 .2-.6 .1z"/>
<path d="M50.4 21.5l.6-.2v.3zM110.3 21.3l.6 .2-.6 .1zM50.4 28.9l.6-.2v.4zM76.3 28.7l.6 .2-.6 .2z"/>
<path d="M97.9 58.4l.6-.2v.3zM123.3 58.2l.6 .2-.6 .1zM97.9 87.9l-.1 .6h.3zM110.9 87.6l-.1 .6h.3zM50.4 160.1l.6-.2v.3zM87.3 159.9l.6 .2-.6 .1zM89.2 182.2l.6 .2v-.3zM88.2 194.6v.6l.3-.1zM275.4 194.6l-.2 .6h.3zM87.9 160.1l.6-.2v.3zM137.3 159.9l.6 .2-.6 .1z"/>
<path d="M139.3 51.6l.6 .2-.6 .2zM82 51.8l.6-.2v.4z"/>
<path d="M299.8 56.7l.6 .1-.6 .2zM294.7 56.8l.6-.1v.3zM260.3 21.3l.6 .2-.6 .1zM110.9 21.5l.6-.2v.3z"/>
<path d="M128.8 65.9l.2 .6h-.3zM128.7 86.3h.3l-.2 .6zM399.3 115.5l.2 .6h-.4zM399.1 144.9h.4l-.2 .6zM302.7 171l.2 .6h-.4zM302.5 192.9h.4l-.2 .6zM307.1 168.8l.1 .6h-.3zM306.9 195.2h.3l-.1 .6zM346.3 183.1l.1 .6h-.3zM346.1 187.5h.3l-.1 .6z"/>
<path d="M50.4 111.9l.6-.2v.3zM299.8 111.7l.6 .2-.6 .1zM187.9 160.1l.6-.2v.3zM237.3 159.9l.6 .2-.6 .1z"/>
<path d="M355.2 149.9l.6-.1v.3zM368.1 149.8l.6 .1-.6 .2z"/>
<path d="M354.6 149.8l.6 .1-.6 .2zM341.8 149.9l.6-.1v.3z"/>
<path d="M237.9 160.1l.6-.2v.3zM274.8 159.9l.6 .2-.6 .1zM137.9 160.1l.6-.2v.3zM187.3 159.9l.6 .2-.6 .1z"/>
<path d="M299.8 159.9l.6 .2-.6 .1zM275.4 160.1l.6-.2v.3zM354 181.6l.6 .1-.6 .2zM352.6 181.7l.6-.1v.3z"/>
<path d="M43.6 221.6h.3l-.2 .6zM43.7 170.2l.2 .6h-.3z"/>
</g>
<g font-size="6.3">
<text x="282.1" y="250.3">名称</text>
<text x="347.1" y="250.3">图号</text>
<text x="282.1" y="260.3">材质</text>
<text x="347.1" y="260.3">质量</text>
<text x="383.3" y="262.1">视</text>
<text x="383.3" y="269.9">图</text>
<text x="282.1" y="270.3">版次</text>
<text x="347.1" y="270.3">比例</text>
</g>
<g font-size="4.2">
<text x="4.8" y="237.6">注意：1.行走平行度（正面+侧面），450行程内，≤±0.03mm，1000行程内，≤±0.05mm。</text>
<text x="12.2" y="243.3">2.本体形变，450行程内，≤±0.03mm，1000行程内，≤±0.05mm。</text>
<text x="18.6" y="251.3">型号/规格</text>
<text x="70.6" y="251.3">GTH5-300-BR-M10-C4</text>
<text x="301.9" y="249.5">GTH5-300-BR-M10-C4</text>
<text x="14.4" y="258.3">螺杆型号/规格</text>
<text x="19.7" y="263.9">有效行程</text>
<text x="63.7" y="258.3">1205</text>
<text x="86.5" y="263.9">300</text>
<text x="89.9" y="258.3">1210</text>
<text x="111.7" y="258.3">1220</text>
<text x="19.7" y="269.5">精度等级</text>
<text x="87.6" y="269.5">C7</text>
<text x="259" y="267">2022/7/25</text>
<text x="19.7" y="275.2">马达容量</text>
<text x="86.5" y="275.2">M10</text>
<text x="15.4" y="280.8">重复定位精度</text>
<text x="86.7" y="280.8">0.02</text>
<text x="9.1" y="286.4">感应开关方式及数量</text>
<text x="72.7" y="286.4">外挂型三只（C4）</text>
<text x="15.5" y="292">建议最快速度</text>
<text x="60.5" y="292">250MM/S</text>
<text x="86.7" y="292">500MM/S</text>
<text x="107.4" y="292">1000MM/S</text>
</g>
<g font-size="4.1">
<text x="280.3" y="183.9">I</text>
<text x="373.8" y="182.4">I</text>
<text x="369.8" y="187.6">1 : 1</text>
</g>
<g font-size="3.5">
<text x="68.8" y="22.7">121 滑台原点位置</text>
<text x="171.5" y="22.7">300 有效行程</text>
<text x="58.7" y="28.4">53</text>
<text x="66.2" y="28.4">1</text>
<text x="52.9" y="31.9">滑台极限位置</text>
<text x="114.3" y="53">116</text>
<text x="115.2" y="59.6">52</text>
<text x="303.7" y="58.1">11.50</text>
<text x="316.5" y="58.1">1 滑台极限位置</text>
<text x="130.1" y="77.7" transform="rotate(-90 130.1 77.7)">42</text>
<text x="76.9" y="98.3">4 x M5 贯穿</text>
<text x="112.5" y="98.4">2 x</text>
<text x="124.1" y="98.4">3 H7</text>
<text x="137.9" y="98.4">7</text>
<text x="182.6" y="113.1">500</text>
<text x="400.6" y="132.5" transform="rotate(-90 400.6 132.5)">60</text>
<text x="327.5" y="143.5">基准面</text>
<text x="344.7" y="151.2">26.70</text>
<text x="362.2" y="151.2">27</text>
<text x="69.2" y="161.3">75</text>
<text x="109.1" y="161.3">100</text>
<text x="157.9" y="161.3">100</text>
<text x="210.4" y="161.3">100</text>
<text x="251.4" y="161.3">75</text>
<text x="285.5" y="161.3">50</text>
<text x="351.1" y="173.7" transform="rotate(-90 351.1 173.7)">6</text>
<text x="344" y="178" transform="rotate(-90 344 178)">+0.012</text>
<text x="347.5" y="176.2" transform="rotate(-90 347.5 176.2)">0</text>
<text x="94.8" y="181.8">2 x</text>
<text x="106.3" y="181.8">5 H7</text>
<text x="120.2" y="181.8">6</text>
<text x="304" y="183.8" transform="rotate(-90 304 183.8)">45</text>
<text x="308.3" y="183.8" transform="rotate(-90 308.3 183.8)">54</text>
<text x="347.5" y="181.5" transform="rotate(-90 347.5 181.5)">5</text>
<text x="356.1" y="183">2</text>
<text x="45" y="198.8" transform="rotate(-90 45 198.8)">104</text>
<text x="276.9" y="200.3">4 x M5</text>
<text x="281.2" y="203.8">4.40 贯穿</text>
<text x="293.5" y="200.3">15</text>
<text x="69.1" y="206.9">6 x M5</text>
<text x="85.8" y="206.9">15</text>
<text x="73.5" y="210.4">4.40 贯穿</text>
<text x="221.4" y="246.8">1</text>
<text x="221.4" y="251.8">2</text>
<text x="218.8" y="256.8">序号</text>
<text x="232.2" y="256.8">修 订 版 次</text>
<text x="257.5" y="256.8">设计变更编号</text>
<text x="228.2" y="261.8">设</text>
<text x="240.1" y="261.8">计</text>
<text x="252" y="261.8">变</text>
<text x="263.9" y="261.8">更</text>
<text x="219.1" y="266.7">设 计</text>
<text x="368.3" y="269.3">1:2</text>
<text x="219.1" y="271.7">校 核</text>
<text x="219.1" y="276.7">批 准</text>
<text x="222.9" y="282.7">技术要求：</text>
<text x="231.8" y="287.3">1、未标注公差全部 0.1</text>
<text x="231.7" y="291.8">2、未标注倒角全部C0.3</text>
</g>
</svg>
